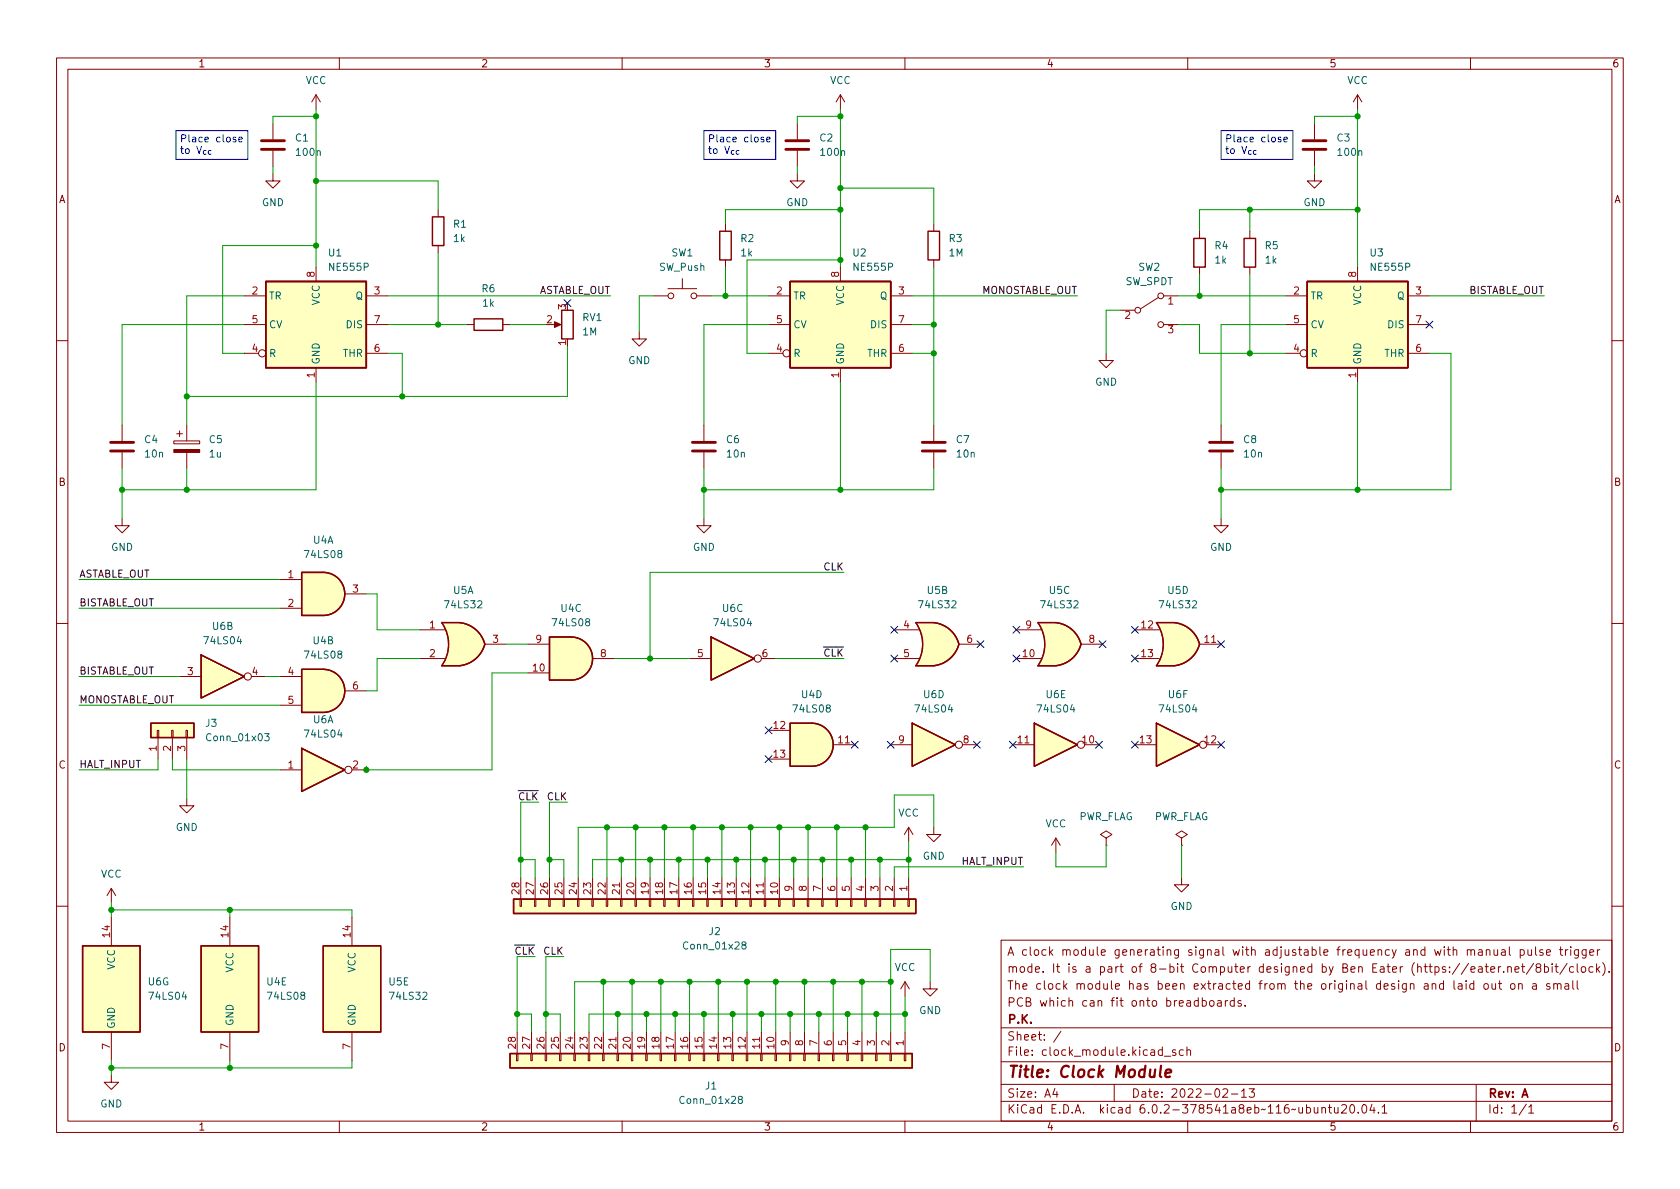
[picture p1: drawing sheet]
<svg xmlns="http://www.w3.org/2000/svg" width="297mm" height="210mm" viewBox="0 0 297 210" stroke-linecap="round" stroke-linejoin="round" font-family="sans-serif">
<g fill="none" stroke="#840000" stroke-width=".18">
<path d="M10 10.2h277v190.1h-277zM12 12.2h273v186.1h-273zM55.9 16.8l-.8 1.2M55.9 16.8v2.5M55.9 16.8l.7 1.2M60 10.2v2M110 10.2v2M148.6 16.8l-.8 1.2M148.6 16.8v2.5M148.6 16.8l.8 1.2M160 10.2v2M210 10.2v2"/>
<path d="M240 16.8l-.7 1.2M240 16.8v2.5M240 16.8l.8 1.2M260 10.2v2M48.3 30.7v1.3h1.2l-1.2 1.3-1.3-1.3h1.3M48.3 21.8v2.8M48.3 26.7v2.8M77.5 37.1v1.2M128.3 39.6v1.3M141 30.7v1.3h1.2l-1.2 1.3-1.3-1.3h1.3M141 21.8v2.8M141 26.7v2.8"/>
<path d="M165.1 39.6v1.3M232.4 30.7v1.3h1.3l-1.3 1.3-1.3-1.3h1.3M232.4 21.8v2.8M232.4 26.7v2.8M43.2 52.3h3.8M43.2 57.4h3.8M55.9 47.2v2.6M64.8 52.3h3.8M64.8 57.4h3.8M77.5 43.4v1.3M82.5 57.4h1.3M88.9 57.4h1.3"/>
<path d="M97.8 57.4h1M113 58.7v1.2h1.3l-1.3 1.3-1.2-1.3h1.2M115.6 52.3h2.5M118.1 51h5.1M120.6 49.3v1.7M123.2 52.3h2.5M128.3 46v1.2M135.9 52.3h3.8M135.9 57.4h3.8M148.6 47.2v2.6M157.5 52.3h3.8M157.5 57.4h3.8"/>
<path d="M165.1 46v1.2M198.1 54.9h2.6M204.9 52.6l-3.2 2M205.7 52.3h2.6M205.7 57.4h2.6M212.1 40.9v1.3M212.1 47.2v1.3M221 40.9v1.3M221 47.2v1.3M227.3 52.3h3.8M227.3 57.4h3.8M240 47.2v2.6"/>
<path d="M248.9 52.3h3.8M248.9 57.4h3.8M10 60.2h2M21.6 75.2v2.8M30.7 78h4.6v.5h-4.6zM31.2 76.7h1.1M31.7 76.2v1M33 75.2v2.8M43.2 62.5h2.5M55.9 65v2.6M64.8 62.5h3.8M124.5 75.2v2.8"/>
<path d="M135.9 62.5h2.5M148.6 65v2.6M157.5 62.5h3.8M165.1 75.2v2.8M195.6 62.5v1.2h1.2l-1.2 1.3-1.3-1.3h1.3M215.9 75.2v2.8M227.3 62.5h2.6M240 65v2.6M248.9 62.5h3.8M285 60.2h2M21.6 91.7v1.3h1.3l-1.3 1.2-1.3-1.2h1.3M21.6 80v2.8"/>
<path d="M33 80v2.8M124.5 91.7v1.3h-1.3l1.3 1.2 1.2-1.2h-1.2M124.5 80v2.8M165.1 80v2.8M215.9 91.7v1.3h1.3l-1.3 1.2-1.3-1.2h1.3M215.9 80v2.8M10 110.2h2M31.7 119.6h3.9M44.4 119.6h2.6M49.5 119.6h3.8M49.5 102.5h3.8M49.5 107.6h3.8"/>
<path d="M61 105h3.8M74.3 116.5h4.3M74.3 111.4h4.3M81.3 110.1h-3.2a6.6 6.6 0 0 1 0 7.6h3.2M85.7 113.9h3.8M93.3 113.9h3.9M93.3 119h3.9M104.8 116.5h3.8M121.9 116.5h3.8M134.6 116.5h2.6M158.1 116.5h4.3M158.1 111.4h4.3"/>
<path d="M165.1 110.1h-3.2a6.6 6.6 0 0 1 0 7.6h3.2M169.5 113.9h3.9M179.7 116.5h4.3M179.7 111.4h4.3M186.7 110.1h-3.2a6.6 6.6 0 0 1 0 7.6h3.2M191.1 113.9h3.8M200.7 116.5h4.3M200.7 111.4h4.3M207.6 110.1h-3.1a6.6 6.6 0 0 1 0 7.6h3.1M212.1 113.9h3.8M285 110.2h2M27.8 129.2h.3v1.2h-.3z"/>
<path d="M27.9 130.4v3.8M30.4 129.2h.2v1.2h-.2zM30.5 130.4v3.8M32.9 129.2h.2v1.2h-.2zM33 130.4v3.8M49.5 124.7h3.8M49.5 136.1h3.8M61 122.2h3.8M62.2 136.1h2.6M135.9 129.2h3.8M135.9 134.2h3.8M147.3 131.7h3.8"/>
<path d="M157.5 131.7h3.8M170.2 131.7h2.5M179.1 131.7h3.8M191.8 131.7h2.5M200.7 131.7h3.8M213.4 131.7h2.5M19.7 157.1v2.5M19.7 157.1l-.8 1.3M19.7 157.1l.7 1.3M33 141.2v1.3h-1.3l1.3 1.3 1.3-1.3h-1.3M91.9 159h.3v1.3h-.3zM92.1 155.2v3.8"/>
<path d="M94.5 159h.2v1.3h-.2zM94.6 155.2v3.8M97 159h.3v1.3h-.3zM97.2 155.2v3.8M99.6 159h.2v1.3h-.2zM99.7 155.2v3.8M102.1 159h.3v1.3h-.3zM102.2 155.2v3.8M104.6 159h.3v1.3h-.3zM104.8 155.2v3.8M107.2 159h.2v1.3h-.2zM107.3 155.2v3.8"/>
<path d="M109.7 159h.3v1.3h-.3zM109.9 155.2v3.8M112.3 159h.2v1.3h-.2zM112.4 155.2v3.8M114.8 159h.3v1.3h-.3zM114.9 155.2v3.8M117.3 159h.3v1.3h-.3zM117.5 155.2v3.8M119.9 159h.2v1.3h-.2zM120 155.2v3.8M122.4 159h.3v1.3h-.3zM122.6 155.2v3.8"/>
<path d="M125 159h.2v1.3h-.2zM125.1 155.2v3.8M127.5 159h.3v1.3h-.3zM127.6 155.2v3.8M130 159h.3v1.3h-.3zM130.2 155.2v3.8M132.6 159h.2v1.3h-.2zM132.7 155.2v3.8M135.1 159h.3v1.3h-.3zM135.3 155.2v3.8M137.7 159h.2v1.3h-.2zM137.8 155.2v3.8"/>
<path d="M140.2 159h.3v1.3h-.3zM140.3 155.2v3.8M142.7 159h.3v1.3h-.3zM142.9 155.2v3.8M145.3 159h.2v1.3h-.2zM145.4 155.2v3.8M147.8 159h.3v1.3h-.3zM148 155.2v3.8M150.4 159h.2v1.3h-.2zM150.5 155.2v3.8M152.9 159h.3v1.3h-.3zM153 155.2v3.8"/>
<path d="M155.4 159h.3v1.3h-.3zM155.6 155.2v3.8M158 159h.2v1.3h-.2zM158.1 155.2v3.8M160.5 159h.3v1.3h-.3zM160.7 146.3v2.5M160.7 155.2v3.8M160.7 146.3l-.8 1.3M160.7 146.3l.7 1.3M165.1 146.3v1.3h-1.3l1.3 1.2 1.3-1.2h-1.3M186.7 148.2l-.8 1.3M186.7 148.2v2.5"/>
<path d="M186.7 148.2l.8 1.3M195.6 148.2l1-.6-1-.7-1 .7 1 .6v1.3M195.6 149.5h.1M208.9 148.2l1-.6-1-.7-1 .7 1 .6v1.3M208.9 149.5h.1M208.9 155.2v1.3h-1.3l1.3 1.2 1.3-1.2h-1.3M10 160.2h2M19.7 162.2v5.1M40.6 162.2v5.1M62.2 162.2v5.1M160 173.6v2.5M160 173.6l-.7 1.3"/>
<path d="M160 173.6l.8 1.3M164.5 173.6v1.3h-1.3l1.3 1.2 1.2-1.2h-1.2M177 166.3h108v32h-108zM212.6 177l.4-.1 .3 .3v.4l-.2 .3h-.5M212.6 176.4v1.5M214 177l.4-.1 .2 .3v.4l-.2 .3h-.4l-.1-.3v-.4zM215.3 177h.6v.9M215.9 177.3l-.5 .1a.29 .29 0 0 0-.2 .2 .29 .29 0 0 0 .2 .3h.5M216.6 176.9v1M217.1 176.9l-.3 .1-.2 .2M218.2 177l-.4-.1-.3 .3v.4l.1 .3h.6M218.2 176.4v1.5"/>
<path d="M219.4 177l-.3-.1-.2 .2v.3l.5 .1v.4h-.5M220.1 177.8v.1M257.1 173.4v1.3l.2 .2M257.9 174h.5l.1 .9M258.5 174.3l-.5 .1a.29 .29 0 0 0-.2 .2 .29 .29 0 0 0 .2 .3h.5M259.2 173.4v.2M259.2 173.9v1M259.6 170.4l-1.2 1.9M260.1 171.4l.7-.1-.1-.3-.4-.1-.2 .2v.8h.6M260.6 174l-.5-.1-.2 .3v.4l.1 .3h.6M260.6 173.4v1.5M261.4 171h.6l.1 .9"/>
<path d="M261.4 168h.6l.1 .9M262.1 171.3l-.5 .1a.29 .29 0 0 0-.2 .2 .29 .29 0 0 0 .2 .3h.5M262.1 168.3l-.5 .1a.29 .29 0 0 0-.2 .2 .29 .29 0 0 0 .2 .3h.5M262.5 174l.4-.1 .2 .3v.4l-.2 .3h-.4l-.1-.3v-.4zM262.6 170.9h.5M262.8 170.4v1.3l.3 .2M262.8 168.1l.2-.2 .4 .1v.9M262.8 167.9v1M263.6 171.4l.7-.1-.1-.3-.4-.1-.2 .2v.8h.6M263.8 173.9l.1 1h.3l.2-.1M264.1 167.9l.1 1h.4l.2-.1M264.4 173.9v1"/>
<path d="M264.8 167.9v1M264.9 173.9h.6M264.9 170.9v1M265.2 173.4v1.3l.3 .2M265.4 170.9l-.3 .1-.2 .2M265.5 168h.6v.9M265.9 171.8v.1M266.1 168.3l-.4 .1a.29 .29 0 0 0-.3 .2 .29 .29 0 0 0 .3 .3h.4M266.6 171.1l.2-.2 .3 .1 .1 .9M266.6 170.9v1M266.9 167.4v1.3l.2 .2M267.2 174l.4-.1 .3 .3v.4l-.3 .3h-.4l-.1-.3v-.4z"/>
<path d="M267.9 171.4l.7-.1-.1-.3-.4-.1-.2 .2v.8h.6M268.5 174.1l.2-.2 .4 .1v.9M268.5 173.9v1M268.8 168l.4-.1 .3 .3v.4l-.1 .3h-.6M268.8 167.9v1.5M269 170.9h.6M269.2 170.4v1.3l.4 .2M270.1 167.9l.1 1h.4l.2-.1M270.8 167.9v1M271 174h.6l.1 .9M271.2 170.4l-1.3 1.9M271.5 167.4v1.3l.2 .2"/>
<path d="M271.7 174.3l-.5 .1a.29 .29 0 0 0-.3 .2 .29 .29 0 0 0 .3 .3h.5M271.9 171.1l-.3-.3 .1-.2 .2-.2 .4 .1 .1 .2v.2l-.7 .2-.1 .3 .1 .4 .2 .1h.3l.2-.3v-.2l-.2-.3M272.8 168l-.4-.1-.2 .2 .1 .3 .5 .1v.4h-.6M273.1 171l.4-.1 .3 .3v.4l-.2 .3h-.5M273.1 170.4v1.5M273.4 168.4l.7-.1v-.3l-.5-.1-.2 .2 .1 .8h.6M274 174l-.4-.1-.2 .2 .1 .3 .5 .1v.4h-.6M274.4 170.4v.2M274.4 170.9v1M274.7 174.1l.2-.2 .4 .1 .1 .9M274.7 173.9v1M274.9 170.9h.6"/>
<path d="M275.2 170.4v1.3l.3 .2M275.4 174.1l.2-.2 .3 .1 .1 .9M275.7 167.9h.6M275.9 167.4v1.3l.4 .2M276.7 174h.6l.1 .9M276.8 167.9v1M277.1 170.4l-1.3 1.9M277.2 167.9l-.3 .1-.1 .2M277.4 174.3l-.5 .1a.29 .29 0 0 0-.3 .2 .29 .29 0 0 0 .3 .3h.5M277.7 167.4v.2M277.7 167.9v1M278.1 173.4v1.3l.2 .2"/>
<path d="M278.2 171l-.4-.1-.3 .3v.4l.1 .3h.6M278.9 173.4v1.3l.2 .2M278.9 170.4v1.3l.2 .2M279.1 167.9v1.2l-.3 .3h-.4M279.1 168l-.4-.1-.3 .3v.4l.1 .3h.6M279.7 171l.4-.1 .3 .3v.4l-.3 .3h-.4l-.1-.3v-.4zM280.4 167.9v1.2l-.3 .3h-.3M280.4 168l-.4-.1-.3 .3v.4l.2 .3h.5M281.1 168.4l.7-.1-.1-.3-.4-.1-.2 .2 .1 .8h.5M281.7 171l-.5-.1-.3 .3v.4l.2 .3h.6M282.3 170.4v1.5M282.4 171.4l.5 .5"/>
<path d="M282.4 167.9v1M282.9 167.9l-.3 .1-.2 .2M282.9 170.9l-.6 .6M283.4 170.2a1.73 1.73 0 0 1 0 2.3M284.5 171.8v.1M285 160.2h2M19.7 190.1v1.3h-1.3l1.3 1.3 1.3-1.3h-1.3M19.7 182.5v5.1M40.6 182.5v5.1M60 198.3v2M62.2 182.5v5.1M91.3 186.3h.3v1.3h-.3z"/>
<path d="M91.4 182.5v3.8M93.9 186.3h.2v1.3h-.2zM94 182.5v3.8M96.4 186.3h.2v1.3h-.2zM96.5 182.5v3.8M98.9 186.3h.3v1.3h-.3zM99.1 182.5v3.8M101.5 186.3h.2v1.3h-.2zM101.6 182.5v3.8M104 186.3h.3v1.3h-.3zM104.1 182.5v3.8M106.6 186.3h.2v1.3h-.2z"/>
<path d="M106.7 182.5v3.8M109.1 186.3h.2v1.3h-.2zM109.2 182.5v3.8M110 198.3v2M111.6 186.3h.3v1.3h-.3zM111.8 182.5v3.8M114.2 186.3h.2v1.3h-.2zM114.3 182.5v3.8M116.7 186.3h.3v1.3h-.3zM116.8 182.5v3.8M119.3 186.3h.2v1.3h-.2zM119.4 182.5v3.8"/>
<path d="M121.8 186.3h.2v1.3h-.2zM121.9 182.5v3.8M124.3 186.3h.3v1.3h-.3zM124.5 182.5v3.8M126.9 186.3h.2v1.3h-.2zM127 182.5v3.8M129.4 186.3h.3v1.3h-.3zM129.5 182.5v3.8M132 186.3h.2v1.3h-.2zM132.1 182.5v3.8M134.5 186.3h.2v1.3h-.2zM134.6 182.5v3.8"/>
<path d="M137 186.3h.3v1.3h-.3zM137.2 182.5v3.8M139.6 186.3h.2v1.3h-.2zM139.7 182.5v3.8M142.1 186.3h.3v1.3h-.3zM142.2 182.5v3.8M144.7 186.3h.2v1.3h-.2zM144.8 182.5v3.8M147.2 186.3h.2v1.3h-.2zM147.3 182.5v3.8M149.7 186.3h.3v1.3h-.3zM149.9 182.5v3.8"/>
<path d="M152.3 186.3h.2v1.3h-.2zM152.4 182.5v3.8M154.8 186.3h.3v1.3h-.3zM154.9 182.5v3.8M157.4 186.3h.2v1.3h-.2zM157.5 182.5v3.8M159.9 186.3h.2v1.3h-.2zM160 198.3v2M160 182.5v3.8M177 194.8h108M177 191.8h108M177 187.8h108"/>
<path d="M177 181.8h108M186.5 192.5l-.4 1h1M186.9 193v1M187.6 182.4l-1.3 1.9M197 191.8v3M205.9 186.8h1.1M207.9 185.7l-.4-.1-.2 .2 .1 .3 .5 .1v.4h-.6M209.2 185.7l-.4-.1-.3 .3v.4l.1 .3h.6M209.9 185.8l.2-.2 .3 .1 .1 .9M209.9 185.1v1.5M210 198.3v2M216.2 192.7l.6-.2 .2 .2 .1 .3-1 1h1"/>
<path d="M217.7 193.5h1.2M219.5 193l.4-.5v1.5M219.5 194h.9M220.9 192.5h.9l-.5 .6 .4 .1v.7l-.2 .1h-.4l-.2-.1M233.7 196l.2-.2 .4 .1 .1 .9M233.7 195.8v1M234.9 195.8h.5M235.1 195.3v1.3l.3 .2M235.9 195.8l.1 1h.4l.2-.1M236.6 195.8v1M237.2 195.5l.6-.2 .2 .2 .1 .3-1 1h1M238.8 195.5l.2-.2a.81 .81 0 0 1 .6 .7 .81 .81 0 0 1-.3 .8h-.2a.81 .81 0 0 1-.3-1.3z"/>
<path d="M240.1 196.7v.1M241 195.4l.1-.1a.81 .81 0 0 1 .6 .7 .81 .81 0 0 1-.3 .8h-.1a.81 .81 0 0 1-.6-.6 .81 .81 0 0 1 .3-.8zM242.6 195.3l-.4 1h.9M242.9 195.8v1M243.7 196.7v.1M244.4 195.8l.4-.5v1.5M244.4 196.8h.8M260 198.3v2M261 191.8v6.5M269.9 195.3l-1.3 1.9M270.3 195.8l.4-.5v1.5M270.3 196.8h.9"/>
<circle cx="118.6" cy="52.3" r=".51"/>
<circle cx="122.7" cy="52.3" r=".51"/>
<circle cx="201.2" cy="54.9" r=".51"/>
<circle cx="205.2" cy="52.3" r=".51"/>
<circle cx="205.2" cy="57.4" r=".51"/>
<circle cx="46.4" cy="62.5" r=".63"/>
<circle cx="139.1" cy="62.5" r=".63"/>
<circle cx="230.5" cy="62.5" r=".63"/>
<circle cx="43.8" cy="119.6" r=".63"/>
<circle cx="134" cy="116.5" r=".63"/>
<circle cx="61.6" cy="136.1" r=".63"/>
<circle cx="169.5" cy="131.7" r=".63"/>
<circle cx="191.1" cy="131.7" r=".63"/>
<circle cx="212.7" cy="131.7" r=".63"/>
</g>
<path d="M205.3 188.5l-.2 1.7 .2 .3M206.1 189.8l.9-.2v-.4l-.6-.1-.3 .3v1l.2 .1 .6-.1" fill="none" stroke="#840000" stroke-width=".4"/>
<g fill="none" stroke="#840000" stroke-width=".51">
<path d="M46.2 26.4h4.1M46.2 24.9h4.1M138.9 26.4h4.1M138.9 24.9h4.1M230.4 26.4h4M230.4 24.9h4M19.6 79.8h4M19.6 78.2h4M122.4 79.8h4.1M122.4 78.2h4.1M163.1 79.8h4M163.1 78.2h4"/>
<path d="M213.9 79.8h4M213.9 78.2h4"/>
</g>
<g fill="#ffffc2" stroke="#ffffc2" stroke-width=".18">
<path d="M26.7 127.9h7.6v2.5h-7.6z"/>
<path d="M182.9 127.9l7.6 3.8-7.6 3.8z"/>
<path d="M35.6 115.8l7.6 3.8-7.6 3.8z"/>
<path d="M186.1 112.6l5 1.3a5.2 5.2 0 0 1-4.4 3.8z"/>
<path d="M183.5 117.7h3.2z"/>
<path d="M183.5 110.1h3.2z"/>
<path d="M183.5 110.1h3.2v7.6h-3.2a6.7 6.7 0 0 0 0-7.6z"/>
<path d="M186.7 110.1a5.1 5.1 0 0 1 4.4 3.8l-4.9 1.3z"/>
<path d="M204.5 127.9l7.6 3.8-7.6 3.8z"/>
<path d="M57.1 167.3h10.2v15.2h-10.2z"/>
<path d="M35.6 167.3h10.1v15.2h-10.1z"/>
<path d="M207.1 112.6l5 1.3a5.2 5.2 0 0 1-4.4 3.8z"/>
<path d="M204.5 117.7h3.1z"/>
<path d="M204.5 110.1h3.1z"/>
<path d="M204.5 110.1h3.1v7.6h-3.1a6.7 6.7 0 0 0 0-7.6z"/>
<path d="M207.7 110.1a5.1 5.1 0 0 1 4.4 3.8l-5 1.3z"/>
<path d="M57.2 101.2a3.8 3.8 0 0 1 3.8 3.8 3.8 3.8 0 0 1-3.8 3.8z"/>
<path d="M53.3 101.2h3.8v7.6h-3.8z"/>
<path d="M161.3 127.9l7.6 3.8-7.6 3.8z"/>
<path d="M14.6 167.3h10.2v15.2h-10.2z"/>
<path d="M143.5 127.9a3.8 3.8 0 0 1 3.8 3.8 3.8 3.8 0 0 1-3.8 3.8z"/>
<path d="M139.7 127.9h3.8v7.6h-3.8z"/>
<path d="M125.7 112.6l7.6 3.9-7.6 3.8z"/>
<path d="M90.8 159h71.1v2.5h-71.1z"/>
<path d="M90.2 186.3h71.1v2.5h-71.1z"/>
<path d="M139.7 49.8h17.8v15.2h-17.8z"/>
<path d="M80.7 112.6l5 1.3a5.2 5.2 0 0 1-4.4 3.8z"/>
<path d="M78.1 117.7h3.2z"/>
<path d="M78.1 110.1h3.2z"/>
<path d="M78.1 110.1h3.2v7.6h-3.2a6.7 6.7 0 0 0 0-7.6z"/>
<path d="M81.3 110.1a5.1 5.1 0 0 1 4.4 3.8l-5 1.3z"/>
<path d="M164.5 112.6l5 1.3a5.2 5.2 0 0 1-4.4 3.8z"/>
<path d="M161.9 117.7h3.2z"/>
<path d="M161.9 110.1h3.2z"/>
<path d="M161.9 110.1h3.2v7.6h-3.2a6.7 6.7 0 0 0 0-7.6z"/>
<path d="M165.1 110.1a5.1 5.1 0 0 1 4.4 3.8l-4.9 1.3z"/>
<path d="M101 112.6a3.8 3.8 0 0 1 3.8 3.9 3.8 3.8 0 0 1-3.8 3.8z"/>
<path d="M97.2 112.6h3.8v7.7h-3.8z"/>
<path d="M231.1 49.8h17.8v15.2h-17.8z"/>
<path d="M47 49.8h17.8v15.2h-17.8z"/>
<path d="M57.2 118.4a3.8 3.8 0 0 1 3.8 3.8 3.8 3.8 0 0 1-3.8 3.8z"/>
<path d="M53.3 118.4h3.8v7.6h-3.8z"/>
<path d="M53.3 132.3l7.7 3.8-7.7 3.8z"/>
</g>
<g fill="none" stroke="#840000" stroke-width=".25">
<path d="M76.5 38.3h2v5.1h-2zM47 49.8h17.8v15.2h-17.8zM83.8 56.4h5.1v2h-5.1zM99.3 54.9h2v5h-2zM127.3 40.9h2v5.1h-2zM139.7 49.8h17.8v15.2h-17.8zM164.1 40.9h2v5.1h-2zM211.1 42.2h2v5h-2zM220 42.2h2v5h-2zM231.1 49.8h17.8v15.2h-17.8zM35.6 115.8l7.6 3.8-7.6 3.8zM53.3 101.2h3.9a3.8 3.8 0 0 1 3.8 3.8 3.8 3.8 0 0 1-3.8 3.8h-3.9z"/>
<path d="M53.3 118.4h3.9a3.8 3.8 0 0 1 3.8 3.8 3.8 3.8 0 0 1-3.8 3.8h-3.9zM78.1 110.1h3.2a5.1 5.1 0 0 1 4.4 3.8 5.2 5.2 0 0 1-4.4 3.8h-3.2a6.6 6.6 0 0 0 0-7.6zM97.2 112.6h3.8a3.8 3.8 0 0 1 3.8 3.9 3.8 3.8 0 0 1-3.8 3.8h-3.8zM125.7 112.6l7.6 3.9-7.6 3.8zM165.1 110.1h-3.2a6.6 6.6 0 0 1 0 7.6h3.2M165.1 110.1a5.1 5.1 0 0 1 4.4 3.8 5.2 5.2 0 0 1-4.4 3.8M183.5 110.1h3.2a5.1 5.1 0 0 1 4.4 3.8 5.2 5.2 0 0 1-4.4 3.8h-3.2a6.6 6.6 0 0 0 0-7.6zM204.5 110.1h3.2a5.1 5.1 0 0 1 4.4 3.8 5.2 5.2 0 0 1-4.4 3.8h-3.2a6.6 6.6 0 0 0 0-7.6zM26.7 127.9h7.6v2.5h-7.6zM53.3 132.3l7.7 3.8-7.7 3.8zM139.7 127.9h3.8a3.8 3.8 0 0 1 3.8 3.8 3.8 3.8 0 0 1-3.8 3.8h-3.8zM161.3 127.9l7.6 3.8-7.6 3.8z"/>
<path d="M182.9 127.9l7.6 3.8-7.6 3.8zM204.5 127.9l7.6 3.8-7.6 3.8zM90.8 159h71.1v2.5h-71.1zM14.6 167.3h10.2v15.2h-10.2zM35.6 167.3h10.1v15.2h-10.1zM57.1 167.3h10.2v15.2h-10.2zM90.2 186.3h71.1v2.5h-71.1z"/>
</g>
<path d="M46.8 129.7h.8l-.4 .5 .3 .1v.6l-.2 .1-.5-.1M131.4 167.1l-.2-.2v-.2l.2-.1h.4l.1 .2-.1 .2-.5 .2-.1 .1v.3l.2 .2h.3l.2-.2-.1-.4-.1-.1M130.8 194.4l-.3-.2 .1-.2 .2-.1h.3l.2 .2-.1 .2-.5 .2-.2 .1v.3l.3 .2h.2l.3-.2-.1-.4-.2-.1" fill="none" stroke="#006464" stroke-width=".18"/>
<g fill="#840000" stroke="#840000" stroke-width=".18">
<path d="M30.7 79.5h4.6v.5h-4.6z"/>
<path d="M98 56.9l1.2 .5-1.2 .5z"/>
</g>
<path d="M31.1 23.1h12.7v5.1h-12.7zM41.7 24.3h-.3l-.2 .1 .1 .2 .4 .1v.3h-.5M42.2 24.7l.6-.1v-.3h-.4l-.2 .1 .1 .6h.5M124.5 23.1h12.7v5.1h-12.7zM135 24.3h-.3l-.2 .1 .1 .2 .4 .1v.3h-.5M135.6 24.7l.6-.1-.1-.3h-.3l-.2 .1v.6h.5M215.9 23.1h12.7v5.1h-12.7zM226.5 24.3h-.3l-.2 .1v.2l.5 .1v.3h-.5M227 24.7l.6-.1v-.3h-.4l-.2 .1 .1 .6h.5" fill="none" stroke="#0000c2" stroke-width=".18"/>
<g fill="none" stroke="#009600" stroke-width=".18">
<path d="M55.9 19.3v27.9M148.6 19.3v27.9M240 19.3v27.9M48.3 29.5v1.2M55.9 20.6h-7.6v1.2M55.9 32h21.6v5.1M141 29.5v1.2M148.6 20.6h-7.6v1.2M148.6 37.1h-20.3v2.5M148.6 33.3h16.5v6.3M221 37.1v3.8M232.4 29.5v1.2"/>
<path d="M240 20.6h-7.6v1.2M240 37.1h-27.9v3.8M43.2 52.3h-10.2v22.9M43.2 57.4h-21.6v17.8M55.9 43.4h-16.5v19.1h3.8M68.6 52.3h39.3M68.6 57.4h13.9M77.5 44.7v12.7M90.2 57.4h6.3M115.6 52.3h-2.6v6.4M125.7 52.3h10.2M128.3 47.2v5.1"/>
<path d="M135.9 57.4h-11.4v17.8M148.6 46h-16.5v16.5h3.8M161.3 52.3h29.2M161.3 57.4h3.8M165.1 47.2v28M198.1 54.9h-2.5v7.6M208.3 52.3h19M208.3 57.4h3.8v5.1h15.2M212.1 48.5v3.8M221 48.5v14M227.3 57.4h-11.4v17.8M252.7 52.3h20.3"/>
<path d="M55.9 67.6v19h-34.3M68.6 62.5h2.5v7.6M100.3 61.2v8.9h-67.3M148.6 67.6v19M161.3 62.5h3.8M240 67.6v19M252.7 62.5h3.8v24.1h-40.6M21.6 82.8v8.9M33 82.8v3.8M124.5 82.8v8.9M165.1 82.8v3.8h-40.6M215.9 82.8v8.9"/>
<path d="M14 102.5h35.5M14 119.6h17.7M14 107.6h35.5M47 119.6h2.5M64.8 105h1.9v6.4h7.6M74.3 116.5h-7.6v5.7h-1.9M89.5 113.9h3.8M93.3 119h-6.3v17.1h-22.2v-.6M108.6 116.5h13.3M137.2 116.5h12M149.2 101.2h-34.3v15.3M14 124.7h35.5"/>
<path d="M27.9 134.2v1.9h-13.9M30.5 134.2v1.9h19M33 134.2v7M19.7 159.6v2.6M92.1 152h2.5v3.2M95.2 141.9h-3.1v13.3M97.2 152h2.5v3.2M100.3 141.9h-3.1v13.3M107.3 146.3v8.9M109.9 152v3.2M112.4 146.3v8.9M114.9 152v3.2"/>
<path d="M117.5 146.3v8.9M120 152v3.2M122.6 146.3v8.9M125.1 152v3.2M127.6 146.3v8.9M130.2 152v3.2M132.7 146.3v8.9M135.3 152v3.2M137.8 146.3v8.9M140.3 152v3.2M142.9 146.3v8.9M145.4 152v3.2"/>
<path d="M148 146.3v8.9M150.5 152v3.2M153 146.3v8.9M155.6 152v3.2M160.7 152h-55.9v3.2M160.7 148.8v6.4M165.1 146.3v-5.7h-7v5.7h-55.9v8.9M181 153.3h-22.9v1.9M195.6 149.5v3.8h-8.9v-2.6M208.9 149.5v5.7M19.7 160.9h42.5v1.3M40.6 160.9v1.3"/>
<path d="M91.4 179.3h2.6v3.2M94.6 169.2h-3.2v13.3M96.5 179.3h2.6v3.2M99.7 169.2h-3.2v13.3M106.7 173.6v8.9M109.2 179.3v3.2M111.8 173.6v8.9M114.3 179.3v3.2M116.8 173.6v8.9M119.4 179.3v3.2M121.9 173.6v8.9M124.5 179.3v3.2"/>
<path d="M127 173.6v8.9M129.5 179.3v3.2M132.1 173.6v8.9M134.6 179.3v3.2M137.2 173.6v8.9M139.7 179.3v3.2M142.2 173.6v8.9M144.8 179.3v3.2M147.3 173.6v8.9M149.9 179.3v3.2M152.4 173.6v8.9M154.9 179.3v3.2"/>
<path d="M157.5 173.6h-55.9v8.9M160 179.3h-55.9v3.2M160 176.1v6.4M164.5 173.6v-5.7h-7v14.6M19.7 187.6v2.5M40.6 187.6v1.2M62.2 187.6v1.2h-42.5"/>
</g>
<g fill="none" stroke="#000084" stroke-width=".18">
<path d="M99.7 53l1.2 1.2M100.9 53l-1.2 1.2M252.1 56.8l1.2 1.2M253.3 56.8l-1.2 1.2M157.5 115.8l1.2 1.3M157.5 110.8l1.2 1.2M158.7 115.8l-1.2 1.3M158.7 110.8l-1.2 1.2M172.7 113.3l1.3 1.2M174 113.3l-1.3 1.2M179.1 115.8l1.2 1.3M179.1 110.8l1.2 1.2"/>
<path d="M180.3 115.8l-1.2 1.3M180.3 110.8l-1.2 1.2M194.3 113.3l1.3 1.2M195.6 113.3l-1.3 1.2M200.1 115.8l1.2 1.3M200.1 110.8l1.2 1.2M201.3 115.8l-1.2 1.3M201.3 110.8l-1.2 1.2M215.3 113.3l1.2 1.2M216.5 113.3l-1.2 1.2M135.3 128.5l1.2 1.3M135.3 133.6l1.2 1.2"/>
<path d="M136.5 128.5l-1.2 1.3M136.5 133.6l-1.2 1.2M150.5 131.1l1.2 1.2M151.7 131.1l-1.2 1.2M156.9 131.1l1.2 1.2M158.1 131.1l-1.2 1.2M172.1 131.1l1.2 1.2M173.3 131.1l-1.2 1.2M178.5 131.1l1.2 1.2M179.7 131.1l-1.2 1.2M193.7 131.1l1.2 1.2M194.9 131.1l-1.2 1.2"/>
<path d="M200.1 131.1l1.2 1.2M201.3 131.1l-1.2 1.2M215.3 131.1l1.2 1.2M216.5 131.1l-1.2 1.2"/>
</g>
<g fill="#009600" stroke="#009600" stroke-width=".18">
<circle cx="124.5" cy="86.6" r=".46"/>
<circle cx="128.3" cy="52.3" r=".46"/>
<circle cx="148.6" cy="37.1" r=".46"/>
<circle cx="148.6" cy="33.3" r=".46"/>
<circle cx="148.6" cy="20.6" r=".46"/>
<circle cx="148" cy="146.3" r=".46"/>
<circle cx="150.5" cy="152" r=".46"/>
<circle cx="153" cy="146.3" r=".46"/>
<circle cx="155.6" cy="152" r=".46"/>
<circle cx="160.7" cy="152" r=".46"/>
<circle cx="154.9" cy="179.3" r=".46"/>
<circle cx="149.9" cy="179.3" r=".46"/>
<circle cx="135.3" cy="152" r=".46"/>
<circle cx="137.8" cy="146.3" r=".46"/>
<circle cx="140.3" cy="152" r=".46"/>
<circle cx="132.7" cy="146.3" r=".46"/>
<circle cx="142.9" cy="146.3" r=".46"/>
<circle cx="142.2" cy="173.6" r=".46"/>
<circle cx="147.3" cy="173.6" r=".46"/>
<circle cx="157.5" cy="173.6" r=".46"/>
<circle cx="152.4" cy="173.6" r=".46"/>
<circle cx="145.4" cy="152" r=".46"/>
<circle cx="160" cy="179.3" r=".46"/>
<circle cx="240" cy="37.1" r=".46"/>
<circle cx="221" cy="37.1" r=".46"/>
<circle cx="240" cy="20.6" r=".46"/>
<circle cx="165.1" cy="62.5" r=".46"/>
<circle cx="165.1" cy="57.4" r=".46"/>
<circle cx="148.6" cy="86.6" r=".46"/>
<circle cx="221" cy="62.5" r=".46"/>
<circle cx="215.9" cy="86.6" r=".46"/>
<circle cx="240" cy="86.6" r=".46"/>
<circle cx="212.1" cy="52.3" r=".46"/>
<circle cx="130.2" cy="152" r=".46"/>
<circle cx="114.9" cy="152" r=".46"/>
<circle cx="125.1" cy="152" r=".46"/>
<circle cx="120" cy="152" r=".46"/>
<circle cx="127.6" cy="146.3" r=".46"/>
<circle cx="109.9" cy="152" r=".46"/>
<circle cx="112.4" cy="146.3" r=".46"/>
<circle cx="117.5" cy="146.3" r=".46"/>
<circle cx="122.6" cy="146.3" r=".46"/>
<circle cx="107.3" cy="146.3" r=".46"/>
<circle cx="33" cy="86.6" r=".46"/>
<circle cx="114.9" cy="116.5" r=".46"/>
<circle cx="121.9" cy="173.6" r=".46"/>
<circle cx="127" cy="173.6" r=".46"/>
<circle cx="144.8" cy="179.3" r=".46"/>
<circle cx="139.7" cy="179.3" r=".46"/>
<circle cx="137.2" cy="173.6" r=".46"/>
<circle cx="129.5" cy="179.3" r=".46"/>
<circle cx="132.1" cy="173.6" r=".46"/>
<circle cx="134.6" cy="179.3" r=".46"/>
<circle cx="119.4" cy="179.3" r=".46"/>
<circle cx="116.8" cy="173.6" r=".46"/>
<circle cx="124.5" cy="179.3" r=".46"/>
<circle cx="114.3" cy="179.3" r=".46"/>
<circle cx="109.2" cy="179.3" r=".46"/>
<circle cx="106.7" cy="173.6" r=".46"/>
<circle cx="96.5" cy="179.3" r=".46"/>
<circle cx="91.4" cy="179.3" r=".46"/>
<circle cx="92.1" cy="152" r=".46"/>
<circle cx="97.2" cy="152" r=".46"/>
<circle cx="55.9" cy="32" r=".46"/>
<circle cx="55.9" cy="43.4" r=".46"/>
<circle cx="71.1" cy="70.1" r=".46"/>
<circle cx="33" cy="70.1" r=".46"/>
<circle cx="55.9" cy="20.6" r=".46"/>
<circle cx="40.6" cy="188.8" r=".46"/>
<circle cx="19.7" cy="188.8" r=".46"/>
<circle cx="40.6" cy="160.9" r=".46"/>
<circle cx="64.8" cy="136.1" r=".46"/>
<circle cx="19.7" cy="160.9" r=".46"/>
<circle cx="111.8" cy="173.6" r=".46"/>
<circle cx="21.6" cy="86.6" r=".46"/>
<circle cx="77.5" cy="57.4" r=".46"/>
<circle cx="148.6" cy="46" r=".46"/>
</g>
<text font-size="2.8" fill="#840000" x="178" y="190.6">Title: Clock Module</text>
<g font-size="2.1" fill="#840000">
<text x="178" y="172">mode. It is a part of 8-bit Computer designed by Ben Eater (https://eater.net/8bit/clock).</text>
<text x="178" y="169">A clock module generating signal with adjustable frequency and with manual pulse trigger</text>
<text x="178" y="178">PCB which can fit onto breadboards.</text>
<text x="178" y="175">The clock module has been extracted from the original design and laid out on a small</text>
<text x="178" y="184">Sheet: /</text>
<text x="178" y="181">P.K.</text>
<text x="178" y="186.7">File: clock_module.kicad_sch</text>
<text x="178" y="196.9">KiCad E.D.A. kicad 6.0.2-378541a8eb~116~ubuntu20.04.1</text>
<text x="178" y="194.1">Size: A4</text>
<text x="200" y="194.1">Date: 2022-02-13</text>
<text x="263" y="194.1">Rev: A</text>
<text x="263" y="196.9">Id: 1/1</text>
</g>
<g font-size="1.8" fill="#840000">
<text x="35" y="11.9">1</text>
<text x="85" y="11.9">2</text>
<text x="135" y="11.9">3</text>
<text x="185" y="11.9">4</text>
<text x="235" y="11.9">5</text>
<text x="285" y="11.9">6</text>
<text x="10.3" y="35.9">A</text>
<text x="285.3" y="35.9">A</text>
<text x="10.3" y="85.9">B</text>
<text x="285.3" y="85.9">B</text>
<text x="10.3" y="135.9">C</text>
<text x="285.3" y="135.9">C</text>
<text x="10.3" y="185.9">D</text>
<text x="285.3" y="185.9">D</text>
<text x="35" y="199.9">1</text>
<text x="85" y="199.9">2</text>
<text x="135" y="199.9">3</text>
<text x="185" y="199.9">4</text>
<text x="235" y="199.9">5</text>
<text x="285" y="199.9">6</text>
</g>
<g font-size="1.8" fill="#006464">
<text x="54" y="14.9">VCC</text>
<text x="146.7" y="14.9">VCC</text>
<text x="238.2" y="14.9">VCC</text>
<text x="52.3" y="25">C1</text>
<text x="52.5" y="27.6">100n</text>
<text x="145" y="25">C2</text>
<text x="145.2" y="27.6">100n</text>
<text x="236.4" y="25">C3</text>
<text x="236.7" y="27.6">100n</text>
<text x="46.3" y="36.4">GND</text>
<text x="80.2" y="40.3">R1</text>
<text x="139" y="36.4">GND</text>
<text x="230.4" y="36.4">GND</text>
<text x="58.1" y="45.3">U1</text>
<text x="58.4" y="47.9">NE555P</text>
<text x="80.2" y="42.8">1k</text>
<text x="116.6" y="47.9">SW_Push</text>
<text x="118.7" y="45.3">SW1</text>
<text x="131" y="42.8">R2</text>
<text x="131" y="45.3">1k</text>
<text x="150.8" y="45.3">U2</text>
<text x="151.1" y="47.9">NE555P</text>
<text x="167.8" y="45.3">1M</text>
<text x="167.8" y="42.8">R3</text>
<text x="201.3" y="47.9">SW2</text>
<text x="214.8" y="44.1">R4</text>
<text x="214.8" y="46.6">1k</text>
<text x="223.7" y="44.1">R5</text>
<text x="223.7" y="46.6">1k</text>
<text x="242.3" y="45.3">U3</text>
<text x="242.5" y="47.9">NE555P</text>
<text x="47.5" y="53">TR</text>
<text x="62.9" y="53">Q</text>
<text x="85.2" y="51.7">R6</text>
<text x="140.2" y="53">TR</text>
<text x="155.6" y="53">Q</text>
<text x="198.9" y="50.4">SW_SPDT</text>
<text x="231.6" y="53">TR</text>
<text x="247" y="53">Q</text>
<text x="47.5" y="58">CV</text>
<text x="56.5" y="54" transform="rotate(-90 56.5 54)">VCC</text>
<text x="61.3" y="58">DIS</text>
<text x="85.4" y="54.2">1k</text>
<text x="103" y="56.8">RV1</text>
<text x="103.1" y="59.3">1M</text>
<text x="140.2" y="58">CV</text>
<text x="149.2" y="54" transform="rotate(-90 149.2 54)">VCC</text>
<text x="154" y="58">DIS</text>
<text x="231.6" y="58">CV</text>
<text x="240.7" y="54" transform="rotate(-90 240.7 54)">VCC</text>
<text x="245.5" y="58">DIS</text>
<text x="47.5" y="63.1">R</text>
<text x="56.5" y="64.5" transform="rotate(-90 56.5 64.5)">GND</text>
<text x="60.6" y="63.1">THR</text>
<text x="111.1" y="64.4">GND</text>
<text x="140.2" y="63.1">R</text>
<text x="149.2" y="64.5" transform="rotate(-90 149.2 64.5)">GND</text>
<text x="153.3" y="63.1">THR</text>
<text x="231.6" y="63.1">R</text>
<text x="240.7" y="64.5" transform="rotate(-90 240.7 64.5)">GND</text>
<text x="244.8" y="63.1">THR</text>
<text x="193.6" y="68.2">GND</text>
<text x="25.6" y="78.4">C4</text>
<text x="25.7" y="80.9">10n</text>
<text x="37" y="78.4">C5</text>
<text x="37.1" y="80.9">1u</text>
<text x="128.5" y="78.4">C6</text>
<text x="128.6" y="80.9">10n</text>
<text x="169.1" y="78.4">C7</text>
<text x="169.2" y="80.9">10n</text>
<text x="219.9" y="78.4">C8</text>
<text x="220" y="80.9">10n</text>
<text x="19.6" y="97.4">GND</text>
<text x="54.1" y="98.7">74LS08</text>
<text x="55.4" y="96.1">U4A</text>
<text x="122.5" y="97.4">GND</text>
<text x="213.9" y="97.4">GND</text>
<text x="78.8" y="107.6">74LS32</text>
<text x="80.1" y="105">U5A</text>
<text x="162.6" y="107.6">74LS32</text>
<text x="164" y="105">U5B</text>
<text x="184.2" y="107.6">74LS32</text>
<text x="185.6" y="105">U5C</text>
<text x="205.2" y="107.6">74LS32</text>
<text x="206.5" y="105">U5D</text>
<text x="36.3" y="113.9">74LS04</text>
<text x="37.6" y="111.4">U6B</text>
<text x="55.4" y="113.9">U4B</text>
<text x="97.9" y="110.7">74LS08</text>
<text x="99.2" y="108.2">U4C</text>
<text x="126.4" y="110.7">74LS04</text>
<text x="127.8" y="108.2">U6C</text>
<text x="54.1" y="116.5">74LS08</text>
<text x="140.4" y="126">74LS08</text>
<text x="141.7" y="123.4">U4D</text>
<text x="162" y="126">74LS04</text>
<text x="163.3" y="123.4">U6D</text>
<text x="183.6" y="126">74LS04</text>
<text x="185" y="123.4">U6E</text>
<text x="205.2" y="126">74LS04</text>
<text x="206.6" y="123.4">U6F</text>
<text x="36.4" y="128.5">J3</text>
<text x="36.8" y="131.1">Conn_01x03</text>
<text x="54.1" y="130.4">74LS04</text>
<text x="55.4" y="127.9">U6A</text>
<text x="31.1" y="146.9">GND</text>
<text x="158.8" y="144.4">VCC</text>
<text x="184.8" y="146.3">VCC</text>
<text x="190.6" y="145">PWR_FLAG</text>
<text x="204" y="145">PWR_FLAG</text>
<text x="17.8" y="155.2">VCC</text>
<text x="163.1" y="152">GND</text>
<text x="206.9" y="160.9">GND</text>
<text x="121.2" y="167.9">Conn_01x28</text>
<text x="125.4" y="165.3">J2</text>
<text x="20.3" y="171.5" transform="rotate(-90 20.3 171.5)">VCC</text>
<text x="41.3" y="172" transform="rotate(-90 41.3 172)">VCC</text>
<text x="62.9" y="172" transform="rotate(-90 62.9 172)">VCC</text>
<text x="158.2" y="171.7">VCC</text>
<text x="26.2" y="174.2">U6G</text>
<text x="26.6" y="176.8">74LS04</text>
<text x="47.2" y="174.2">U4E</text>
<text x="47.5" y="176.8">74LS08</text>
<text x="68.8" y="174.2">U5E</text>
<text x="69.1" y="176.8">74LS32</text>
<text x="162.5" y="179.3">GND</text>
<text x="20.3" y="182" transform="rotate(-90 20.3 182)">GND</text>
<text x="41.3" y="181.5" transform="rotate(-90 41.3 181.5)">GND</text>
<text x="62.9" y="181.5" transform="rotate(-90 62.9 181.5)">GND</text>
<text x="17.7" y="195.8">GND</text>
<text x="120.5" y="195.2">Conn_01x28</text>
<text x="124.7" y="192.7">J1</text>
</g>
<g font-size="1.8" fill="#0000c2">
<text x="31.7" y="25.2">Place close</text>
<text x="31.7" y="27.2">to V_{cc}</text>
<text x="125.1" y="25.2">Place close</text>
<text x="125.1" y="27.2">to V_{cc}</text>
<text x="216.5" y="25.2">Place close</text>
<text x="216.5" y="27.2">to V_{cc}</text>
</g>
<g font-size="1.8" fill="#a90000">
<text x="44.6" y="52.1">2</text>
<text x="55.6" y="49" transform="rotate(-90 55.6 49)">8</text>
<text x="66.2" y="52.1">3</text>
<text x="137.3" y="52.1">2</text>
<text x="148.3" y="49" transform="rotate(-90 148.3 49)">8</text>
<text x="158.9" y="52.1">3</text>
<text x="206.5" y="53.8">1</text>
<text x="228.7" y="52.1">2</text>
<text x="239.8" y="49" transform="rotate(-90 239.8 49)">8</text>
<text x="250.3" y="52.1">3</text>
<text x="44.6" y="57.1">5</text>
<text x="66.2" y="57.1">7</text>
<text x="96.7" y="57.1">2</text>
<text x="100.1" y="54.7" transform="rotate(-90 100.1 54.7)">3</text>
<text x="137.3" y="57.1">5</text>
<text x="158.9" y="57.1">7</text>
<text x="198.9" y="56.4">2</text>
<text x="206.5" y="58.9">3</text>
<text x="228.7" y="57.1">5</text>
<text x="250.3" y="57.1">7</text>
<text x="44.6" y="62.2">4</text>
<text x="66.2" y="62.2">6</text>
<text x="100.1" y="61.1" transform="rotate(-90 100.1 61.1)">1</text>
<text x="137.3" y="62.2">4</text>
<text x="158.9" y="62.2">6</text>
<text x="228.7" y="62.2">4</text>
<text x="250.3" y="62.2">6</text>
<text x="55.6" y="66.8" transform="rotate(-90 55.6 66.8)">1</text>
<text x="148.3" y="66.8" transform="rotate(-90 148.3 66.8)">1</text>
<text x="239.8" y="66.8" transform="rotate(-90 239.8 66.8)">1</text>
<text x="50.9" y="102.2">1</text>
<text x="50.9" y="107.3">2</text>
<text x="62.4" y="104.8">3</text>
<text x="76" y="111.1">1</text>
<text x="87.1" y="113.7">3</text>
<text x="94.8" y="113.7">9</text>
<text x="159.8" y="111.1">4</text>
<text x="171" y="113.7">6</text>
<text x="181.4" y="111.1">9</text>
<text x="192.5" y="113.7">8</text>
<text x="201.8" y="111.1">12</text>
<text x="213" y="113.7">11</text>
<text x="33.2" y="119.4">3</text>
<text x="44.6" y="119.4">4</text>
<text x="50.9" y="119.4">4</text>
<text x="76" y="116.2">2</text>
<text x="94.3" y="118.7">10</text>
<text x="106.2" y="116.2">8</text>
<text x="123.3" y="116.2">5</text>
<text x="134.8" y="116.2">6</text>
<text x="159.8" y="116.2">5</text>
<text x="180.9" y="116.2">10</text>
<text x="201.8" y="116.2">13</text>
<text x="50.9" y="124.5">5</text>
<text x="62.4" y="121.9">6</text>
<text x="136.8" y="128.9">12</text>
<text x="148.2" y="131.4">11</text>
<text x="158.9" y="131.4">9</text>
<text x="170.3" y="131.4">8</text>
<text x="180" y="131.4">11</text>
<text x="191.4" y="131.4">10</text>
<text x="201.6" y="131.4">13</text>
<text x="213" y="131.4">12</text>
<text x="27.7" y="132.8" transform="rotate(-90 27.7 132.8)">1</text>
<text x="30.2" y="132.8" transform="rotate(-90 30.2 132.8)">2</text>
<text x="32.8" y="132.8" transform="rotate(-90 32.8 132.8)">3</text>
<text x="50.9" y="135.9">1</text>
<text x="62.4" y="135.9">2</text>
<text x="136.8" y="134">13</text>
<text x="91.8" y="158.1" transform="rotate(-90 91.8 158.1)">28</text>
<text x="94.4" y="158.1" transform="rotate(-90 94.4 158.1)">27</text>
<text x="96.9" y="158.1" transform="rotate(-90 96.9 158.1)">26</text>
<text x="99.4" y="158.1" transform="rotate(-90 99.4 158.1)">25</text>
<text x="102" y="158.1" transform="rotate(-90 102 158.1)">24</text>
<text x="104.5" y="158.1" transform="rotate(-90 104.5 158.1)">23</text>
<text x="107.1" y="158.1" transform="rotate(-90 107.1 158.1)">22</text>
<text x="109.6" y="158.1" transform="rotate(-90 109.6 158.1)">21</text>
<text x="112.1" y="158.1" transform="rotate(-90 112.1 158.1)">20</text>
<text x="114.7" y="158.1" transform="rotate(-90 114.7 158.1)">19</text>
<text x="117.2" y="158.1" transform="rotate(-90 117.2 158.1)">18</text>
<text x="119.8" y="158.1" transform="rotate(-90 119.8 158.1)">17</text>
<text x="122.3" y="158.1" transform="rotate(-90 122.3 158.1)">16</text>
<text x="124.8" y="158.1" transform="rotate(-90 124.8 158.1)">15</text>
<text x="127.4" y="158.1" transform="rotate(-90 127.4 158.1)">14</text>
<text x="129.9" y="158.1" transform="rotate(-90 129.9 158.1)">13</text>
<text x="132.5" y="158.1" transform="rotate(-90 132.5 158.1)">12</text>
<text x="135" y="158.1" transform="rotate(-90 135 158.1)">11</text>
<text x="137.5" y="158.1" transform="rotate(-90 137.5 158.1)">10</text>
<text x="140.1" y="157.6" transform="rotate(-90 140.1 157.6)">9</text>
<text x="142.6" y="157.6" transform="rotate(-90 142.6 157.6)">8</text>
<text x="145.2" y="157.6" transform="rotate(-90 145.2 157.6)">7</text>
<text x="147.7" y="157.6" transform="rotate(-90 147.7 157.6)">6</text>
<text x="150.2" y="157.6" transform="rotate(-90 150.2 157.6)">5</text>
<text x="152.8" y="157.6" transform="rotate(-90 152.8 157.6)">4</text>
<text x="155.3" y="157.6" transform="rotate(-90 155.3 157.6)">3</text>
<text x="157.9" y="157.6" transform="rotate(-90 157.9 157.6)">2</text>
<text x="160.4" y="157.6" transform="rotate(-90 160.4 157.6)">1</text>
<text x="19.4" y="165.7" transform="rotate(-90 19.4 165.7)">14</text>
<text x="40.4" y="165.7" transform="rotate(-90 40.4 165.7)">14</text>
<text x="62" y="165.7" transform="rotate(-90 62 165.7)">14</text>
<text x="19.4" y="185.5" transform="rotate(-90 19.4 185.5)">7</text>
<text x="40.4" y="185.5" transform="rotate(-90 40.4 185.5)">7</text>
<text x="62" y="185.5" transform="rotate(-90 62 185.5)">7</text>
<text x="91.2" y="185.4" transform="rotate(-90 91.2 185.4)">28</text>
<text x="93.7" y="185.4" transform="rotate(-90 93.7 185.4)">27</text>
<text x="96.3" y="185.4" transform="rotate(-90 96.3 185.4)">26</text>
<text x="98.8" y="185.4" transform="rotate(-90 98.8 185.4)">25</text>
<text x="101.3" y="185.4" transform="rotate(-90 101.3 185.4)">24</text>
<text x="103.9" y="185.4" transform="rotate(-90 103.9 185.4)">23</text>
<text x="106.4" y="185.4" transform="rotate(-90 106.4 185.4)">22</text>
<text x="109" y="185.4" transform="rotate(-90 109 185.4)">21</text>
<text x="111.5" y="185.4" transform="rotate(-90 111.5 185.4)">20</text>
<text x="114" y="185.4" transform="rotate(-90 114 185.4)">19</text>
<text x="116.6" y="185.4" transform="rotate(-90 116.6 185.4)">18</text>
<text x="119.1" y="185.4" transform="rotate(-90 119.1 185.4)">17</text>
<text x="121.7" y="185.4" transform="rotate(-90 121.7 185.4)">16</text>
<text x="124.2" y="185.4" transform="rotate(-90 124.2 185.4)">15</text>
<text x="126.7" y="185.4" transform="rotate(-90 126.7 185.4)">14</text>
<text x="129.3" y="185.4" transform="rotate(-90 129.3 185.4)">13</text>
<text x="131.8" y="185.4" transform="rotate(-90 131.8 185.4)">12</text>
<text x="134.4" y="185.4" transform="rotate(-90 134.4 185.4)">11</text>
<text x="136.9" y="185.4" transform="rotate(-90 136.9 185.4)">10</text>
<text x="139.4" y="184.9" transform="rotate(-90 139.4 184.9)">9</text>
<text x="142" y="184.9" transform="rotate(-90 142 184.9)">8</text>
<text x="144.5" y="184.9" transform="rotate(-90 144.5 184.9)">7</text>
<text x="147.1" y="184.9" transform="rotate(-90 147.1 184.9)">6</text>
<text x="149.6" y="184.9" transform="rotate(-90 149.6 184.9)">5</text>
<text x="152.1" y="184.9" transform="rotate(-90 152.1 184.9)">4</text>
<text x="154.7" y="184.9" transform="rotate(-90 154.7 184.9)">3</text>
<text x="157.2" y="184.9" transform="rotate(-90 157.2 184.9)">2</text>
<text x="159.8" y="184.9" transform="rotate(-90 159.8 184.9)">1</text>
</g>
<g font-size="1.8" fill="#0f0f0f">
<text x="94.9" y="52">ASTABLE_OUT</text>
<text x="173.2" y="52">MONOSTABLE_OUT</text>
<text x="259.5" y="52">BISTABLE_OUT</text>
<text x="145.6" y="100.9">CLK</text>
<text x="14" y="102.1">ASTABLE_OUT</text>
<text x="14" y="107.2">BISTABLE_OUT</text>
<text x="14" y="119.3">BISTABLE_OUT</text>
<text x="144.2" y="116.1">~{CLK}</text>
<text x="14" y="124.4">MONOSTABLE_OUT</text>
<text x="14" y="135.8">HALT_INPUT</text>
<text x="90.2" y="141.5">~{CLK} CLK</text>
<text x="170" y="152.9">HALT_INPUT</text>
<text x="89.6" y="168.8">~{CLK} CLK</text>
</g>
</svg>
